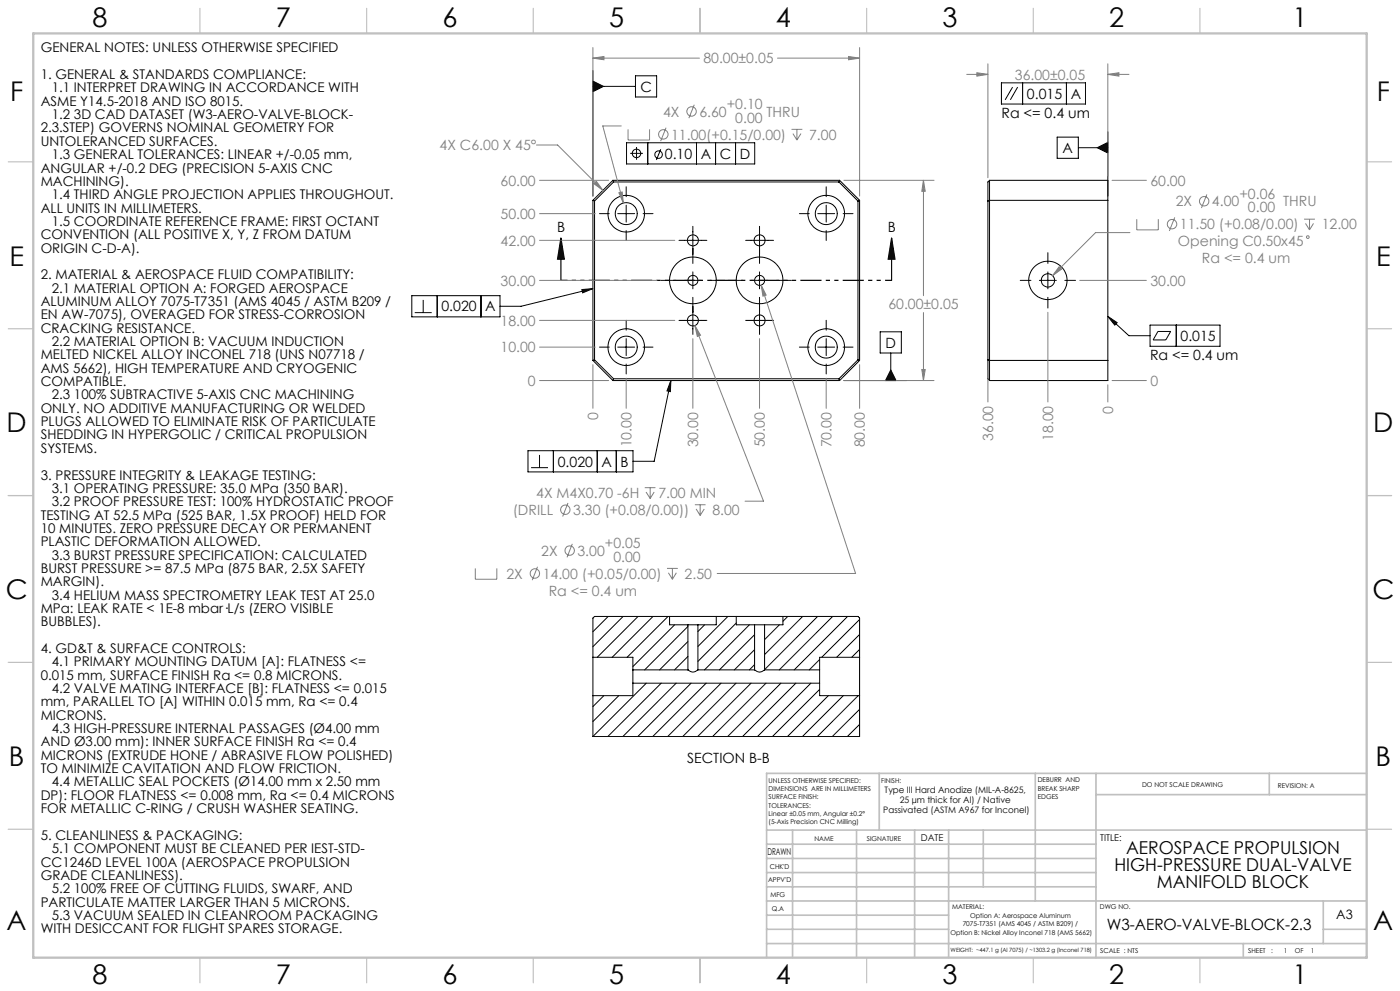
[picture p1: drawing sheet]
<svg xmlns="http://www.w3.org/2000/svg" width="420mm" height="297mm" viewBox="0 0 420 297" stroke-linecap="round" stroke-linejoin="round" font-family="sans-serif">
<g fill="none" stroke="#000" stroke-width=".3">
<path d="M177.9 24.3l3.1 1.6-3.1 1.6zM177.9 21.1v37.7M177.9 25.9h12.7M190.6 22.7h6.4v6.4h-6.4zM300.4 24.8h25.2v6.4h-25.2zM303.8 26.1l-2.2 3.8M305.3 26.1l-2.2 3.8M306.8 24.8v6.4M319.9 24.8v6.4M332.4 39.5v74.5h-35.5M183.9 54h68M183.9 54l.2 .5"/>
<path d="M183.9 54l-6 6M184.1 54.5h67.6M184.1 54.5l-5.7 5.8M187.9 56v2.9M188 42.8h38.4v6.3h-38.4zM189.1 46h3.8M191 44.1v3.8M194.3 42.8v6.3M198.2 44.7l-1.3 3.2M209 42.8v6.3M214.7 42.8v6.3M220.7 42.8v6.3"/>
<path d="M247.9 56v2.9M251.7 54.5l5.7 5.8M251.9 54l-.2 .5M251.9 54l6 6M296.9 54h35.5M296.9 54v60M296.9 54l-.5 .5v59l.5 .5M317.1 41.1h6.4v6.3h-6.4zM323.5 44.3h8.9M329.2 44.3l3.2-1.6v3.2zM177.9 60v48M177.9 60l.5 .3"/>
<path d="M178.4 60.3v47.5M179.8 64h3M185.3 64h5.1M187.9 61.5v5.1M187.9 69.1v3M192.9 64h3M203.7 72h8.4M207.9 67.8v11.1M223.7 72h8.4M227.9 67.8v11.1M239.8 64h3M245.3 64h5.1"/>
<path d="M247.9 61.5v5.1M247.9 69.1v3M252.9 64h3M257.4 60.3v47.5M257.9 60l-.5 .3M257.9 60v48M314.4 75.7v3.2M332.4 60h-35.5l-.5 .3M123.5 88.6h26.5v6.4h-26.5zM124.4 93.7h5.1M127 89.9v3.8M131.2 88.6v6.4"/>
<path d="M144.3 88.6v6.4M174.6 86.8l3.3-.3-3.1 1.3zM177.9 86.5l-21.5 5.3h-6.4M187.9 96v3M198.3 84h4.5M203.7 96h8.4M205.3 84h5.1M207.9 81.5v5.1M207.9 89.1v11.1M212.9 84h4.5M218.3 84h4.5M223.7 96h8.4"/>
<path d="M225.3 84h5.1M227.9 81.5v5.1M227.9 89.1v11.1M232.9 84h4.5M247.9 96v3M264.1 99.4h6.3v6.4h-6.3zM306.1 84h3.2M311.8 84h5.1M314.4 81.5v5.1M314.4 89.1v3.2M319.4 84h3.3M332.4 94.8l2.7 1.9-.7 .7z"/>
<path d="M332.4 94.8l6.3 5.8h6.3M345 97.4h21v6.4h-21zM347.4 99.3h3.8l-1.5 2.6h-3.8zM352.9 97.4v6.4M177.9 108l6 6M178.4 107.8l-.5 .2M178.4 107.8l5.7 5.7M179.8 104h3M183.9 114h68M184.1 113.5l-.2 .5M184.1 113.5h67.6M185.3 104h5.1"/>
<path d="M187.9 101.5v5.1M187.9 109.1v3M192.9 104h3M201.3 114l-.2 3.4-1-.2zM201.3 114l-5 24.3h-6.4M239.8 104h3M245.3 104h5.1M247.9 101.5v5.1M247.9 109.1v3M251.7 113.5l.2 .5M252.9 104h3M253.2 114h18.8"/>
<path d="M257.4 107.8l.5 .2M257.4 107.8l-5.7 5.7M257.9 108l-6 6M267.2 110.9l1.6 3.1h-3.2zM267.2 105.8v8.2M296.4 107.8l.5 .2h35.5M158.4 135.1h31.5v6.3h-31.5zM161.9 136.3v3.9M166 135.1v6.3M179.2 135.1v6.3M184.9 135.1v6.3M159.3 140.2h5.1"/>
<path d="M177.9 197v11.5M177.9 197h12v3.8M182.5 184.7l-4.6 4.6M186.9 184.7l-9 9.1M191.4 184.7l-12.2 12.3M195.9 184.7l-12.2 12.3M200.4 184.7l-12.3 12.3M200.9 184.7h14M200.9 184.7h-22.5l-.5 .5v11.8M200.9 184.7v2.6h5.5M202.4 187.3l-12.5 12.5M206.4 187.3h3"/>
<path d="M206.4 187.3v13.5M206.4 192.3l-8.5 8.5M206.4 196.7l-4 4.1M206.4 187.7l-13 13.1M209.4 187.3v13.5M211.4 187.3l-2 2M214.9 184.7h6M214.9 184.7v2.6h-5.5M218.4 184.7l-9 9M220.9 184.7h14M220.9 184.7v2.6h5.5M220.9 186.7l-11.5 11.5"/>
<path d="M224.8 187.3l-13.5 13.5M226.4 187.3h3M226.4 187.3v13.5M226.4 190.2l-10.6 10.6M226.4 194.7l-6.1 6.1M226.4 199.2l-1.6 1.6M229.4 187.3v13.5M233.8 187.3l-4.4 4.4M234.9 184.7h22.5l.5 .5v11.8M234.9 184.7v2.6h-5.5M236.3 184.7l-1.4 1.5M240.8 184.7l-11.4 11.5"/>
<path d="M245.3 184.7l-15.9 16M245.9 197.7l-3.1 3.1M249.8 184.7l-16 16.1M254.3 184.7l-16 16.1M257.9 197v11.5M257.9 197h-12v3.8M257.9 185.7l-11.4 11.3M257.9 190.1l-6.9 6.9M257.9 194.6l-2.4 2.4M177.9 208.5v12.2M181.2 208.5l-3.3 3.3M185.6 208.5l-7.7 7.7"/>
<path d="M189.9 200.8v3.9M189.9 204.7v3.8h-12M189.9 204.7h56M189.9 200.8h16.5M193.9 204.7l-16 16M198.4 204.7l-16 16M202.8 204.7l-15.9 16M206.4 200.8a2.01 2.01 0 0 0 3 0M207.3 204.7l-16 16M209.4 200.8h17M211.8 204.7l-16 16M216.3 204.7l-16 16"/>
<path d="M220.8 204.7l-16 16M225.3 204.7l-16 16M226.4 200.8a2.01 2.01 0 0 0 3 0M229.4 200.8h16.5M229.8 204.7l-16 16M234.3 204.7l-16 16M238.8 204.7l-16 16M243.3 204.7l-16 16M245.9 200.8v3.9M245.9 204.7v3.8h12M245.9 206.6l-14.2 14.1M248.5 208.5l-12.2 12.2"/>
<path d="M253 208.5l-12.3 12.2M257.5 208.5l-12.3 12.2M257.9 208.5v12.2h-80M257.9 212.6l-8.2 8.1M257.9 217.1l-3.7 3.6"/>
<circle cx="191" cy="46" r="1.28"/>
<circle cx="197.6" cy="46.4" r="1.14"/>
<circle cx="187.9" cy="64" r="5.5"/>
<circle cx="187.9" cy="64" r="3.3"/>
<circle cx="207.9" cy="72" r="1.65"/>
<circle cx="227.9" cy="72" r="1.65"/>
<circle cx="247.9" cy="64" r="5.5"/>
<circle cx="247.9" cy="64" r="3.3"/>
<circle cx="207.9" cy="96" r="1.65"/>
<circle cx="207.9" cy="84" r="7"/>
<circle cx="207.9" cy="84" r="1.49"/>
<circle cx="227.9" cy="96" r="1.65"/>
<circle cx="227.9" cy="84" r="7"/>
<circle cx="227.9" cy="84" r="1.49"/>
<circle cx="314.4" cy="84" r="5.7"/>
<circle cx="314.4" cy="84" r="1.99"/>
<circle cx="187.9" cy="104" r="5.5"/>
<circle cx="187.9" cy="104" r="3.3"/>
<circle cx="247.9" cy="104" r="5.5"/>
<circle cx="247.9" cy="104" r="3.3"/>
</g>
<g fill="none" stroke="#808080" stroke-width=".3">
<path d="M177.9 17.4l3.3-.5v1zM177.9 14.2v44.6M177.9 17.4h31.9M233.3 17.4h24.6M254.6 16.9l3.3 .5-3.3 .5zM257.9 14.2v44.6M296.4 19.1v34.2M332.4 19.1v33.7M186.4 37.7h-5.6l6.2 23.2M188.4 38.8v3.2h6.5v-3.2M199.8 38.3l-1.6 4M208.3 31.4l-1.6 4"/>
<path d="M237.5 38.8h3.2M239.1 38.8v3.2M290 22.3h6.4M293.1 21.8l3.3 .5-3.3 .5zM332.4 22.3l3.3-.5v1zM332.4 22.3h6.3M160.9 43.5h6.4l13.6 13.5M161.9 54h20.7M178.9 54.3l2 2.7-2.7-1.9zM185.7 57.8l1-.3 .3 3.4zM237.9 40l1.2 2M240.3 40l-1.2 2"/>
<path d="M253.2 54h27M277 54l.6 3.3h-1.1zM277 54v34.6M333.6 54h10.3M362.1 58.3l-1.7 4M161.9 72h40.5M161.9 64h16.7M317.7 79.9l.8 .7-2.7 2zM339 69.7h-10.3l-12.9 12.9M341 65.7v3.2h6.5v-3.2M352.4 65.2l-1.6 4M391.2 65.7h3.3"/>
<path d="M391.7 67l1.2 1.9M392.9 65.7v3.2M394.1 67l-1.2 1.9M161.9 96h40.5M161.9 84h35.2M208.5 97.6l1.6 2.9-.9 .3zM208.5 97.6l20.6 52.6h-5.6M228.4 85.5l1.4 2.9-.9 .4zM228.4 85.5l28.3 86.4h-41.5M277 93.7v20.3M314.4 93.6v26.9M323.9 84h20"/>
<path d="M161.9 114h20.7M161.9 104h16.7M177.9 109.3v13.1M187.9 113.3v9.1M207.9 101.5v20.9M227.9 101.5v20.9M247.9 113.3v9.1M253.2 114h27M257.9 109.3v13.1M276.5 110.7h1.1l-.6 3.3zM296.4 110.8v9.7M332.4 115.3v5.2"/>
<path d="M333.6 114h10.3M170.4 150.7l-1.6 4.1M193.4 146.2h3.2M193.8 147.5l1.3 1.9M195.1 146.2v3.2M196.3 147.5l-1.2 1.9M208.5 151.3h3.2M208.8 152.5l1.2 2M210 151.3v3.2M211.3 152.5l-1.3 2M142.6 170.4v3.2h6.4v-3.2M161.3 169.9l-1.6 4"/>
<path d="M171.7 163l-1.6 4M200.1 170.4h3.2M200.5 171.7l1.2 1.9M201.7 170.4v3.2M202.9 171.7l-1.2 1.9"/>
<circle cx="207.5" cy="33.4" r="1.41"/>
<circle cx="199" cy="40.3" r="1.42"/>
<circle cx="351.6" cy="67.2" r="1.41"/>
<circle cx="361.2" cy="60.3" r="1.41"/>
<circle cx="392.3" cy="71.1" r=".4"/>
<circle cx="169.6" cy="152.8" r="1.4"/>
<circle cx="160.5" cy="171.9" r="1.41"/>
<circle cx="170.9" cy="165" r="1.41"/>
</g>
<path d="M168.3 71.3l1 6.4h-2zM168.3 71.3v12.7M267.5 71.3l1 6.4h-2zM267.5 71.3v12.7" fill="none" stroke="#000" stroke-width=".35"/>
<path d="M267.5 84h-99.2" fill="none" stroke="#000" stroke-width=".35" stroke-dasharray="6.3 1.3 1.3 1.3 1.3 1.3" stroke-dashoffset="4.4" stroke-linecap="butt"/>
<g fill="none" stroke="#c0c0c0" stroke-width=".35">
<path d="M60 2.5v7.5M110 2.5v7.5M160 2.5v7.5M210 2.5v7.5M260 2.5v7.5M310 2.5v7.5M360 2.5v7.5M2.5 48.5h7.5M410 48.5h7.5M2.5 98.5h7.5M410 98.5h7.5M2.5 148.5h7.5"/>
<path d="M410 148.5h7.5M2.5 198.5h7.5M410 198.5h7.5M2.5 248.5h7.5M410 248.5h7.5M60 287v7.5M110 287v7.5M160 287v7.5M210 287v7.5M260 287v7.5M310 287v7.5M360 287v7.5"/>
</g>
<g fill="none" stroke="#c0c0c0" stroke-width=".5">
<path d="M263.8 231.8v17M310.6 231.8v38.2M328.8 231.8v55.2M328.8 238.2h81.2M380.8 231.8v6.4M410 231.8h-180v55.2M230 248.8h180M230 257.3h98.8M230 253h98.8M237.8 248.8v38.2M257 248.8v38.2M274.4 248.8v38.2"/>
<path d="M284.6 248.8v38.2M295 248.8v17M230 265.8h98.8M230 261.5h98.8M230 278.5h54.6M230 274.3h54.6M230 270h180M397 278.5h13M397 270v12.8M230 282.8h180M373 282.8v4.2"/>
</g>
<path d="M10 10h400v277h-400z" fill="none" stroke="#c0c0c0" stroke-width=".7"/>
<g fill="#000">
<path d="M267.5 71.3l1 6.4h-2zM168.3 71.3l1 6.4h-2z"/>
<path d="M174.6 86.8l3.3-.3-3.1 1.3zM201.3 114l-.2 3.4-1-.2zM177.9 24.3l3.1 1.6-3.1 1.6zM267.2 110.9l1.6 3.1h-3.2zM332.4 94.8l2.7 1.9-.7 .7zM329.2 44.3l3.2 1.6v-3.2z"/>
</g>
<path d="M177.9 17.4l3.3-.5v1zM254.6 16.9l3.3 .5-3.3 .5zM277 54l.6 3.3h-1.1zM276.5 110.7h1.1l-.6 3.3zM178.9 54.3l2 2.7-2.7-1.9zM185.7 57.8l1.3 3.1-.3-3.4zM208.5 97.6l.7 3.2 .9-.3zM228.4 85.5l.5 3.3 .9-.4zM293.1 21.8l3.3 .5-3.3 .5zM332.4 22.3l3.3-.5v1zM317.7 79.9l-1.9 2.7 2.7-2z" fill="#808080"/>
<g font-size="8.1">
<text x="27.8" y="8">8</text>
<text x="82.8" y="8">7</text>
<text x="132.8" y="8">6</text>
<text x="182.8" y="8">5</text>
<text x="232.8" y="8">4</text>
<text x="282.8" y="8">3</text>
<text x="332.8" y="8">2</text>
<text x="387.8" y="8">1</text>
<text x="3" y="30.4">F</text>
<text x="413" y="30.4">F</text>
<text x="2.8" y="79.6">E</text>
<text x="412.8" y="79.6">E</text>
<text x="2" y="129.6">D</text>
<text x="412" y="129.6">D</text>
<text x="1.7" y="179.6">C</text>
<text x="411.7" y="179.6">C</text>
<text x="2.7" y="229.6">B</text>
<text x="412.7" y="229.6">B</text>
<text x="2" y="278.9">A</text>
<text x="412" y="278.9">A</text>
<text x="27.8" y="295">8</text>
<text x="82.8" y="295">7</text>
<text x="132.8" y="295">6</text>
<text x="182.8" y="295">5</text>
<text x="232.8" y="295">4</text>
<text x="282.8" y="295">3</text>
<text x="332.8" y="295">2</text>
<text x="387.8" y="295">1</text>
</g>
<g font-size="5.3">
<text x="337.8" y="256">AEROSPACE PROPULSION</text>
<text x="334.3" y="261.1">HIGH-PRESSURE DUAL-VALVE</text>
<text x="347" y="266.2">MANIFOLD BLOCK</text>
</g>
<text font-size="4.7" x="332" y="278.8">W3-AERO-VALVE-BLOCK-2.3</text>
<g font-size="4.2" fill="#808080">
<text x="211" y="19">80.00±0.05</text>
<text x="304.5" y="23.9">36.00±0.05</text>
<text x="198.9" y="34.9">4X</text>
<text x="209.8" y="34.9">6.60</text>
<text x="218" y="32.7">+0.10</text>
<text x="230" y="34.9">THRU</text>
<text x="201.3" y="41.8">11.00(+0.15/0.00)</text>
<text x="220.6" y="36.8">0.00</text>
<text x="242.7" y="41.8">7.00</text>
<text x="131.9" y="45">4X C6.00 X 45°</text>
<text x="150.2" y="55.6">60.00</text>
<text x="345.1" y="55.6">60.00</text>
<text x="371.8" y="59.6">+0.06</text>
<text x="150.2" y="65.6">50.00</text>
<text x="352.7" y="61.8">2X</text>
<text x="363.6" y="61.8">4.00</text>
<text x="374.4" y="63.7">0.00</text>
<text x="384.9" y="61.8">THRU</text>
<text x="354" y="68.7">11.50 (+0.08/0.00)</text>
<text x="396.5" y="68.7">12.00</text>
<text x="150.2" y="73.6">42.00</text>
<text x="353.4" y="73.8">Opening C0.50x45</text>
<text x="360.6" y="78.9">Ra &lt;= 0.4 um</text>
<text x="150.2" y="85.6">30.00</text>
<text x="345.1" y="85.6">30.00</text>
<text x="266.5" y="92.7">60.00±0.05</text>
<text x="150.2" y="97.6">18.00</text>
<text x="150.2" y="105.6">10.00</text>
<text x="158.4" y="115.6">0</text>
<text x="345.1" y="115.6">0</text>
<text x="179.5" y="125.9" transform="rotate(-90 179.5 125.9)">0</text>
<text x="334" y="124" transform="rotate(-90 334 124)">0</text>
<text x="189.5" y="134.1" transform="rotate(-90 189.5 134.1)">10.00</text>
<text x="209.5" y="134.1" transform="rotate(-90 209.5 134.1)">30.00</text>
<text x="229.5" y="134.1" transform="rotate(-90 229.5 134.1)">50.00</text>
<text x="249.5" y="134.1" transform="rotate(-90 249.5 134.1)">70.00</text>
<text x="259.5" y="134.1" transform="rotate(-90 259.5 134.1)">80.00</text>
<text x="298" y="132.2" transform="rotate(-90 298 132.2)">36.00</text>
<text x="316" y="132.2" transform="rotate(-90 316 132.2)">18.00</text>
<text x="160.9" y="149.2">4X M4X0.70 -6H</text>
<text x="197.5" y="149.2">7.00 MIN</text>
<text x="153.8" y="154.3">(DRILL</text>
<text x="171.9" y="154.3">3.30 (+0.08/0.00))</text>
<text x="213.7" y="154.3">8.00</text>
<text x="162.4" y="166.5">2X</text>
<text x="173.3" y="166.5">3.00</text>
<text x="181.5" y="164.3">+0.05</text>
<text x="151.9" y="173.4">2X</text>
<text x="162.8" y="173.4">14.00 (+0.05/0.00)</text>
<text x="184" y="168.4">0.00</text>
<text x="205.4" y="173.4">2.50</text>
<text x="164.6" y="178.5">Ra &lt;= 0.4 um</text>
</g>
<g font-size="4.2">
<text x="192.1" y="27.5">C</text>
<text x="308.1" y="29.6">0.015</text>
<text x="321.2" y="29.6">A</text>
<text x="300.5" y="35.3">Ra &lt;= 0.4 um</text>
<text x="199.5" y="47.6">0.10</text>
<text x="210.2" y="47.6">A</text>
<text x="216" y="47.6">C</text>
<text x="222" y="47.6">D</text>
<text x="318.8" y="45.9">A</text>
<text x="167.1" y="69.6">B</text>
<text x="266.3" y="69.6">B</text>
<text x="132.5" y="93.4">0.020</text>
<text x="145.6" y="93.4">A</text>
<text x="265.7" y="104.2">D</text>
<text x="345" y="107.9">Ra &lt;= 0.4 um</text>
<text x="354.2" y="102.2">0.015</text>
<text x="167.3" y="139.8">0.020</text>
<text x="180.5" y="139.8">A</text>
<text x="186.2" y="139.8">B</text>
<text x="206.2" y="228.6">SECTION B-B</text>
</g>
<g font-size="4">
<text x="12.2" y="15.7">GENERAL NOTES: UNLESS OTHERWISE SPECIFIED</text>
<text x="12.2" y="23.7">1. GENERAL &amp; STANDARDS COMPLIANCE:</text>
<text x="15.5" y="27.7">1.1 INTERPRET DRAWING IN ACCORDANCE WITH</text>
<text x="12.2" y="31.7">ASME Y14.5-2018 AND ISO 8015.</text>
<text x="15.5" y="35.7">1.2 3D CAD DATASET (W3-AERO-VALVE-BLOCK-</text>
<text x="12.2" y="39.7">2.3.STEP) GOVERNS NOMINAL GEOMETRY FOR</text>
<text x="12.2" y="43.7">UNTOLERANCED SURFACES.</text>
<text x="15.5" y="47.7">1.3 GENERAL TOLERANCES: LINEAR +/-0.05 mm,</text>
<text x="12.2" y="51.7">ANGULAR +/-0.2 DEG (PRECISION 5-AXIS CNC</text>
<text x="12.2" y="55.7">MACHINING).</text>
<text x="15.5" y="59.7">1.4 THIRD ANGLE PROJECTION APPLIES THROUGHOUT.</text>
<text x="12.2" y="63.7">ALL UNITS IN MILLIMETERS.</text>
<text x="12.2" y="71.7">CONVENTION (ALL POSITIVE X, Y, Z FROM DATUM</text>
<text x="15.5" y="67.7">1.5 COORDINATE REFERENCE FRAME: FIRST OCTANT</text>
<text x="12.2" y="75.7">ORIGIN C-D-A).</text>
<text x="12.2" y="83.7">2. MATERIAL &amp; AEROSPACE FLUID COMPATIBILITY:</text>
<text x="15.5" y="87.7">2.1 MATERIAL OPTION A: FORGED AEROSPACE</text>
<text x="12.2" y="91.7">ALUMINUM ALLOY 7075-T7351 (AMS 4045 / ASTM B209 /</text>
<text x="12.2" y="95.7">EN AW-7075), OVERAGED FOR STRESS-CORROSION</text>
<text x="12.2" y="99.7">CRACKING RESISTANCE.</text>
<text x="12.2" y="107.7">MELTED NICKEL ALLOY INCONEL 718 (UNS N07718 /</text>
<text x="15.5" y="103.7">2.2 MATERIAL OPTION B: VACUUM INDUCTION</text>
<text x="12.2" y="111.7">AMS 5662), HIGH TEMPERATURE AND CRYOGENIC</text>
<text x="12.2" y="115.7">COMPATIBLE.</text>
<text x="15.5" y="119.7">2.3 100% SUBTRACTIVE 5-AXIS CNC MACHINING</text>
<text x="12.2" y="123.7">ONLY. NO ADDITIVE MANUFACTURING OR WELDED</text>
<text x="12.2" y="127.7">PLUGS ALLOWED TO ELIMINATE RISK OF PARTICULATE</text>
<text x="12.2" y="131.7">SHEDDING IN HYPERGOLIC / CRITICAL PROPULSION</text>
<text x="12.2" y="135.7">SYSTEMS.</text>
<text x="12.2" y="143.7">3. PRESSURE INTEGRITY &amp; LEAKAGE TESTING:</text>
<text x="15.5" y="147.7">3.1 OPERATING PRESSURE: 35.0 MPa (350 BAR).</text>
<text x="12.2" y="155.7">TESTING AT 52.5 MPa (525 BAR, 1.5X PROOF) HELD FOR</text>
<text x="15.5" y="151.7">3.2 PROOF PRESSURE TEST: 100% HYDROSTATIC PROOF</text>
<text x="12.2" y="159.7">10 MINUTES. ZERO PRESSURE DECAY OR PERMANENT</text>
<text x="12.2" y="163.7">PLASTIC DEFORMATION ALLOWED.</text>
<text x="15.5" y="167.7">3.3 BURST PRESSURE SPECIFICATION: CALCULATED</text>
<text x="12.2" y="171.7">BURST PRESSURE &gt;= 87.5 MPa (875 BAR, 2.5X SAFETY</text>
<text x="12.2" y="175.7">MARGIN).</text>
<text x="15.5" y="179.7">3.4 HELIUM MASS SPECTROMETRY LEAK TEST AT 25.0</text>
<text x="12.2" y="183.7">MPa: LEAK RATE &lt; 1E-8 mbar·L/s (ZERO VISIBLE</text>
<text x="12.2" y="187.7">BUBBLES).</text>
<text x="12.2" y="195.7">4. GD&amp;T &amp; SURFACE CONTROLS:</text>
<text x="12.2" y="203.7">0.015 mm, SURFACE FINISH Ra &lt;= 0.8 MICRONS.</text>
<text x="15.5" y="199.7">4.1 PRIMARY MOUNTING DATUM [A]: FLATNESS &lt;=</text>
<text x="15.5" y="207.7">4.2 VALVE MATING INTERFACE [B]: FLATNESS &lt;= 0.015</text>
<text x="12.2" y="211.7">mm, PARALLEL TO [A] WITHIN 0.015 mm, Ra &lt;= 0.4</text>
<text x="12.2" y="215.7">MICRONS.</text>
<text x="15.5" y="219.7">4.3 HIGH-PRESSURE INTERNAL PASSAGES (Ø4.00 mm</text>
<text x="12.2" y="223.7">AND Ø3.00 mm): INNER SURFACE FINISH Ra &lt;= 0.4</text>
<text x="12.2" y="227.7">MICRONS (EXTRUDE HONE / ABRASIVE FLOW POLISHED)</text>
<text x="12.2" y="231.7">TO MINIMIZE CAVITATION AND FLOW FRICTION.</text>
<text x="12.2" y="239.7">DP): FLOOR FLATNESS &lt;= 0.008 mm, Ra &lt;= 0.4 MICRONS</text>
<text x="15.5" y="235.7">4.4 METALLIC SEAL POCKETS (Ø14.00 mm x 2.50 mm</text>
<text x="12.2" y="243.7">FOR METALLIC C-RING / CRUSH WASHER SEATING.</text>
<text x="12.2" y="251.7">5. CLEANLINESS &amp; PACKAGING:</text>
<text x="15.5" y="255.7">5.1 COMPONENT MUST BE CLEANED PER IEST-STD-</text>
<text x="12.2" y="259.7">CC1246D LEVEL 100A (AEROSPACE PROPULSION</text>
<text x="12.2" y="263.7">GRADE CLEANLINESS).</text>
<text x="15.5" y="267.7">5.2 100% FREE OF CUTTING FLUIDS, SWARF, AND</text>
<text x="12.2" y="271.7">PARTICULATE MATTER LARGER THAN 5 MICRONS.</text>
<text x="15.5" y="275.7">5.3 VACUUM SEALED IN CLEANROOM PACKAGING</text>
<text x="12.2" y="279.7">WITH DESICCANT FOR FLIGHT SPARES STORAGE.</text>
</g>
<text font-size="3.9" x="400.9" y="275.5">A3</text>
<g font-size="2.8">
<text x="276.2" y="252">DATE</text>
<text x="230.2" y="256.3">DRAWN</text>
<text x="330.1" y="252.1">TITLE:</text>
</g>
<g font-size="2.7">
<text x="265.4" y="237.5">Type III Hard Anodize (MIL-A-8625,</text>
<text x="265" y="243.5">Passivated (ASTM A967 for Inconel)</text>
<text x="269.9" y="240.5">25 µm thick for Al) / Native</text>
</g>
<g font-size="2">
<text x="230.6" y="234.6">UNLESS OTHERWISE SPECIFIED:</text>
<text x="230.6" y="237.1">DIMENSIONS ARE IN MILLIMETERS</text>
<text x="230.6" y="239.6">SURFACE FINISH:</text>
<text x="264.4" y="234.6">FINISH:</text>
<text x="311.3" y="234.5">DEBURR AND</text>
<text x="311.3" y="237">BREAK SHARP</text>
<text x="311.3" y="239.5">EDGES</text>
<text x="342.6" y="236">DO NOT SCALE DRAWING</text>
<text x="383.3" y="236.2">REVISION: A</text>
<text x="230.6" y="242.1">TOLERANCES:</text>
<text x="230.6" y="244.6">Linear ±0.05 mm, Angular ±0.2°</text>
<text x="230.6" y="247.1">(5-Axis Precision CNC Milling)</text>
<text x="244.3" y="252">NAME</text>
<text x="260" y="251.9">SIGNATURE</text>
<text x="230.9" y="260.3">CHK'D</text>
<text x="230.4" y="264.4">APPV'D</text>
<text x="231.1" y="268.8">MFG</text>
<text x="231.5" y="273">Q.A</text>
<text x="285.6" y="272.5">MATERIAL:</text>
<text x="291" y="275.1">Option A: Aerospace Aluminum</text>
<text x="330" y="272.5">DWG NO.</text>
<text x="285.2" y="280.1">Option B: Nickel Alloy Inconel 718 (AMS 5662)</text>
<text x="288.8" y="277.6">7075-T7351 (AMS 4045 / ASTM B209) /</text>
<text x="330.1" y="285.6">SCALE : NTS</text>
<text x="374.5" y="285.6">SHEET</text>
<text x="381.4" y="285.6">:</text>
<text x="385.2" y="285.6">1</text>
<text x="388.4" y="285.6">OF</text>
<text x="393.2" y="285.6">1</text>
</g>
<text font-size="1.7" x="285.2" y="285.4">WEIGHT: ~447.1 g (Al 7075) / ~1303.2 g (Inconel 718)</text>
</svg>
